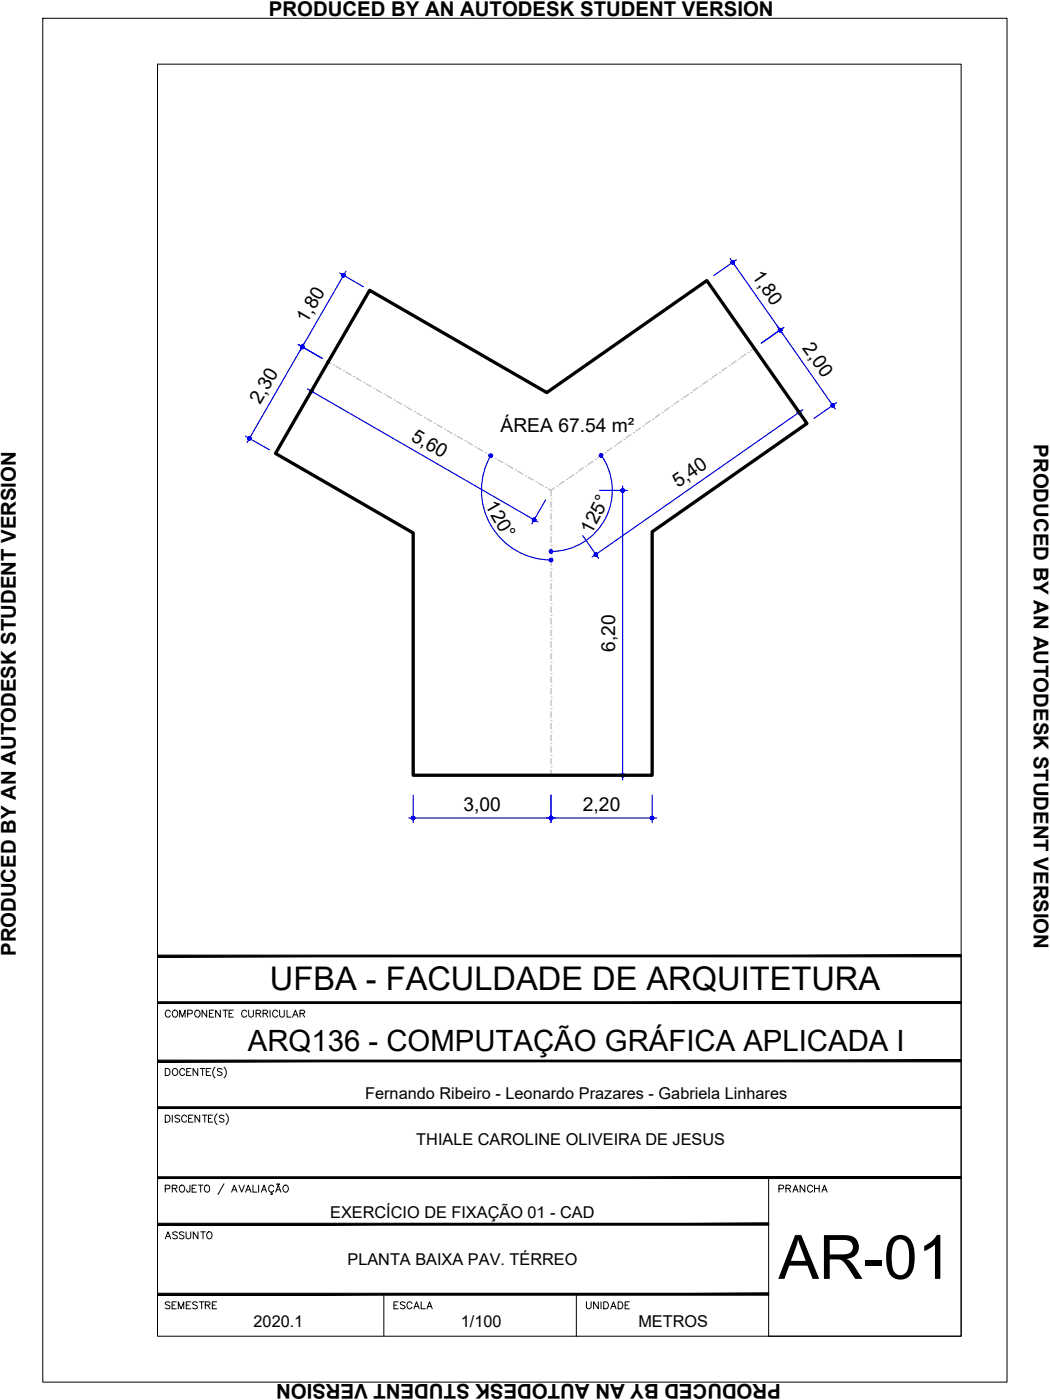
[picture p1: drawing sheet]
<svg xmlns="http://www.w3.org/2000/svg" width="229mm" height="305mm" viewBox="0 0 229 305" stroke-linecap="round" stroke-linejoin="round" font-family="sans-serif">
<!-- layer: ARQ_EIXO CINZA 04 -->
<g fill="none" stroke="#bababa" stroke-width=".25">
<path d="M71.5 78.8l.6 .3M72.6 79.5h.1M73.2 79.8l1.1 .6M158.7 79.6h.1M160.3 78.6l-1 .7M160.8 78.2h.1M162.4 77.1l-1.1 .7M162.9 76.8h.1M164.2 75.8l-.8 .6M74.8 80.7h.1M75.4 81l1.1 .7M77 82h.1"/>
<path d="M77.6 82.3l1.1 .6M79.2 83.3h.1M79.8 83.6l1.1 .6M81.4 84.5h.1M82 84.8l1.1 .7M83.6 85.8h.1M84.2 86.1l1.1 .6M85.8 87.1h.1M86.4 87.4l1.1 .6M88 88.3h.1M88.6 88.6l1.1 .7M90.2 89.6h.1"/>
<path d="M90.8 89.9l1.1 .7M92.4 90.9h.1M93 91.2l1.1 .6M94.6 92.2h.1M95.2 92.5l1.1 .6M96.8 93.4h.1M97.4 93.7l1.1 .7M99 94.7h.1M99.6 95l1.1 .6M101.2 96h.1M101.8 96.3l1.1 .6M103.4 97.2h.1"/>
<path d="M104 97.5l1.1 .7M105.6 98.5h.1M106.2 98.8l1.1 .6M107.8 99.8h.1M131.1 98.9l-1 .8M131.7 98.6h.1M133.2 97.5l-1 .7M133.8 97.1h.1M135.3 96l-1 .8M135.8 95.7h.1M137.4 94.6l-1 .7M137.9 94.2h.1"/>
<path d="M139.5 93.1l-1.1 .8M140 92.8h.1M141.6 91.7l-1.1 .7M142.1 91.3h.1M143.6 90.2l-1 .7M144.1 89.8h.1M145.7 88.7l-1 .8M146.3 88.4h.1M147.8 87.3l-1 .7M148.3 86.9h.1M149.9 85.9l-1.1 .7M150.4 85.5h.1"/>
<path d="M152 84.4l-1.1 .7M152.5 84h.1M154.1 82.9l-1.1 .8M154.6 82.6h.1M156.1 81.4l-1 .8M156.6 81.1h.1M158.2 80l-1 .7M108.4 100.1l1.1 .6M110 101h.1M110.6 101.3l1.1 .7M112.2 102.3h.1M112.8 102.6l1.1 .7"/>
<path d="M114.4 103.6h.1M115 103.9l1.1 .6M116.6 104.9h.1M117.2 105.2l1.1 .6M118.8 106.1h.1M119.4 106.4l.6 .4M120 118.7h.1M120 116.2h.1M120 113.7h.1M120 111.1h.1M120 108.6h.1M120 109.2v1.3"/>
<path d="M120 111.8v1.2M120 114.3v1.3M120 116.8v1.3M120 119.4v1.3M120.7 106.2l-.7 .6v1.2M121.3 105.9h.1M122.9 104.8l-1.1 .7M123.4 104.4h.1M124.9 103.3l-1 .8M125.4 103h.1M127 101.9l-1.1 .7M127.5 101.5h.1"/>
<path d="M129.1 100.4l-1 .7M129.6 100h.1M120 139.1h.1M120 136.5h.1M120 134h.1M120 131.4h.1M120 128.9h.1M120 126.4h.1M120 123.8h.1M120 121.3h.1M120 121.9v1.3M120 124.5v1.2"/>
<path d="M120 127v1.3M120 129.5v1.3M120 132.1v1.3M120 134.6v1.3M120 137.2v1.2M120 139.7v1.3M120 159.4h.1M120 156.8h.1M120 154.3h.1M120 151.8h.1M120 149.2h.1M120 146.7h.1"/>
<path d="M120 144.1h.1M120 141.6h.1M120 142.2v1.3M120 144.8v1.3M120 147.3v1.3M120 149.9v1.2M120 152.4v1.3M120 154.9v1.3M120 157.5v1.3M120 167h.1M120 164.5h.1M120 161.9h.1"/>
<path d="M120 160v1.3M120 162.6v1.2M120 165.1v1.3M120 167.6v1.2"/>
</g>
<!-- layer: COTA AZUL -->
<g fill="none" stroke="#00f" stroke-width=".25">
<path d="M74 59.4l5.1 3M75.3 59.1l-10 17.3M159 56.3l22.9 32.8M160.3 56.6l-4.9 3.4M64.9 75l5.2 3M66.3 74.6l-12.5 21.7M170.6 71.3l-4.9 3.4M53.4 95l5.2 2.9M66.9 84.7l50.2 29M70.3 80.9l-3 5.1M106.9 99.2a15.2 15.2 0 0 0 13.1 22.7M130.9 99.1a13.3 13.3 0 0 1-10.9 21"/>
<path d="M171.1 85.6l3.4 5M174.8 89.2l-45.9 32.1M182.1 87.7l-4.9 3.4M118.8 108.8l-3 5.2M126.9 116.6l3.4 4.9M130.6 106.8h6M135.6 105.8v64M89 178.1h54M90 173.1v6M120 173.1v6M130.6 168.8h6M142 173.1v6"/>
</g>
<!-- layer: 0 -->
<g fill="#00f" stroke="#00f" stroke-width=".22">
<path d="M67.4 85v.2h.4zM67.4 85.2h.4l-.4 .1zM67.4 85.3l.2 .2 .2-.3z"/>
<path d="M67.8 85.2l-.2 .3 .2 .1zM67.8 85.2l.2 .3-.2 .1zM67.8 85.2l.2 .3 .1-.2z"/>
<path d="M67.8 85.2l.3 .1 .1-.1zM67.8 85.2l.3-.2 .1 .2zM68 84.8l-.2 .4 .3-.2z"/>
<path d="M67.8 84.8v.4l.2-.4zM67.6 84.8h.2v.4zM67.4 85l.4 .2-.2-.4z"/>
<path d="M116.3 113.2l.3 .2 .1-.2zM116.3 113.2l.3-.2 .1 .2zM116.5 112.9l-.2 .3 .3-.2z"/>
<path d="M116.3 112.8v.4l.2-.3zM116.1 112.9l.2-.1v.4zM116.1 112.9l-.1 .1 .3 .2z"/>
<path d="M116 113l-.1 .2h.4zM115.9 113.2h.4l-.3 .2zM116 113.4l.1 .1 .2-.3z"/>
<path d="M116.3 113.2l-.2 .3h.2zM116.3 113.2l.2 .3h-.2zM116.3 113.2l.2 .3 .1-.1z"/>
<path d="M135.4 106.5l.2 .3v-.4zM135.2 106.6l.2-.1 .2 .3zM135.2 106.6v.2h.4z"/>
<path d="M135.2 106.8v.2l.4-.2zM135.2 107l.4-.2-.2 .3zM135.6 106.8l-.2 .3h.2z"/>
<path d="M135.6 106.8v.3h.2zM135.6 106.8l.3 .2-.1 .1zM135.6 106.8l.3 .2v-.2z"/>
<path d="M135.6 106.8h.3v-.2zM135.8 106.5l.1 .1-.3 .2zM135.6 106.4v.4l.2-.3z"/>
<path d="M135.6 168.8v.4l.2-.1zM135.6 168.8l.3 .2-.1 .1zM135.6 168.8l.3 .2v-.2z"/>
<path d="M135.6 168.8h.3v-.2zM135.8 168.4l.1 .2-.3 .2zM135.6 168.4v.4l.2-.4z"/>
<path d="M135.4 168.4l.2 .4v-.4zM135.2 168.6l.2-.2 .2 .4zM135.2 168.6v.2h.4z"/>
<path d="M135.2 168.8v.2l.4-.2zM135.2 169l.4-.2-.2 .3zM135.6 168.8l-.2 .3 .2 .1z"/>
<path d="M129.4 120.9l.2 .2 .1-.4zM129.7 120.7l.1 .4h-.2zM129.7 120.7l.1 .4 .1-.1z"/>
<path d="M129.7 120.7l.2 .3 .1-.1zM129.7 120.7h.4l-.1 .2zM129.7 120.7h.4l-.1-.2z"/>
<path d="M129.9 120.4l-.2 .3 .3-.2zM129.7 120.4h.2l-.2 .3zM129.5 120.4l.2 .3v-.3z"/>
<path d="M129.5 120.4l-.1 .2 .3 .1zM129.4 120.6l.3 .1h-.3zM129.4 120.7v.2l.3-.2z"/>
<path d="M174.1 89.4l-.2 .3 .4-.2zM173.9 89.4h.2l-.2 .3zM173.7 89.5l.2 .2v-.3z"/>
<path d="M173.7 89.5l-.1 .1 .3 .1zM173.6 89.6l.3 .1-.3 .1zM173.6 89.8l.1 .2 .2-.3z"/>
<path d="M173.7 90l.1 .1 .1-.4zM173.9 89.7l.1 .4h-.2zM173.9 89.7l.1 .4 .2-.1z"/>
<path d="M173.9 89.7l.3 .3 .1-.1zM173.9 89.7h.4v.2zM173.9 89.7h.4v-.2z"/>
<path d="M159.3 56.8l-.1 .2 .3 .1zM159.2 57l.3 .1-.4 .1zM159.1 57.2l.1 .1 .3-.2z"/>
<path d="M159.2 57.3l.1 .1 .2-.3zM159.5 57.1l.1 .4-.3-.1zM159.5 57.1l.1 .4 .1-.1z"/>
<path d="M159.5 57.1l.2 .3 .2-.1zM159.5 57.1h.4v.2zM159.5 57.1h.4l-.1-.2z"/>
<path d="M159.7 56.8l-.2 .3 .3-.2zM159.5 56.7l.2 .1-.2 .3zM159.3 56.8l.2 .3v-.4z"/>
<path d="M169.8 71.9l.3 .3 .1-.2zM169.8 71.9l.4-.1v.2zM169.8 71.9l.4-.1-.1-.1z"/>
<path d="M170 71.5l-.2 .4 .3-.2zM169.8 71.5h.2l-.2 .4zM169.6 71.5l.2 .4v-.4z"/>
<path d="M169.6 71.5l-.1 .2 .3 .2zM169.5 71.7l.3 .2h-.3zM169.5 71.9v.2l.3-.2z"/>
<path d="M169.5 72.1l.2 .1 .1-.3zM169.8 71.9l.1 .3h-.2zM169.8 71.9l.1 .3h.2z"/>
<path d="M169.6 71.5l-.1 .2 .3 .2zM169.5 71.7l.3 .2h-.3zM169.5 71.9v.2l.3-.2z"/>
<path d="M169.5 72.1l.2 .1 .1-.3zM169.8 71.9l.1 .3h-.2zM169.8 71.9l.1 .3h.2z"/>
<path d="M169.8 71.9l.3 .3 .1-.2zM169.8 71.9l.4-.1v.2zM169.8 71.9l.4-.1-.1-.1z"/>
<path d="M170 71.5l-.2 .4 .3-.2zM169.8 71.5h.2l-.2 .4zM169.6 71.5l.2 .4v-.4z"/>
<path d="M181.3 88.3l.2 .3 .2-.2zM181.3 88.3l.4-.1v.2zM181.3 88.3l.4-.1-.1-.2z"/>
<path d="M181.5 87.9l-.2 .4 .3-.3zM181.3 87.9h.2l-.2 .4zM181.1 87.9l.2 .4v-.4z"/>
<path d="M181.1 87.9l-.1 .2 .3 .2zM181 88.1l.3 .2h-.4zM180.9 88.3l.1 .2 .3-.2z"/>
<path d="M181 88.5l.1 .1 .2-.3zM181.3 88.3l.1 .3h-.3zM181.3 88.3l.1 .3h.1z"/>
<path d="M65.8 75.1v.4l.2-.3zM65.6 75.2l.2-.1v.4zM65.6 75.2l-.1 .1 .3 .2z"/>
<path d="M65.5 75.3l-.1 .2h.4zM65.4 75.5h.4l-.3 .2zM65.5 75.7l.1 .2 .2-.4z"/>
<path d="M65.8 75.5l-.2 .4h.2zM65.8 75.5l.2 .4h-.2zM65.8 75.5l.2 .4 .1-.2z"/>
<path d="M65.8 75.5l.3 .2 .1-.2zM65.8 75.5l.3-.2 .1 .2zM66 75.2l-.2 .3 .3-.2z"/>
<path d="M54.3 95.4l-.2 .4h.2zM54.3 95.4l.2 .4h-.2zM54.3 95.4l.2 .4 .1-.2z"/>
<path d="M54.3 95.4l.3 .2 .1-.2zM54.3 95.4l.3-.1 .1 .1zM54.5 95.1l-.2 .3 .3-.1z"/>
<path d="M54.3 95v.4l.2-.3zM54.1 95.1l.2-.1v.4zM54 95.3l.3 .1-.2-.3z"/>
<path d="M54 95.3l-.1 .1h.4zM53.9 95.4h.4l-.3 .2zM54 95.6l.1 .2 .2-.4z"/>
<path d="M65.8 75.5l-.2 .4h.2zM65.8 75.5l.2 .4h-.2zM65.8 75.5l.2 .4 .1-.2z"/>
<path d="M65.8 75.5l.3 .2 .1-.2zM65.8 75.5l.3-.2 .1 .2zM66 75.2l-.2 .3 .3-.2z"/>
<path d="M65.8 75.1v.4l.2-.3zM65.6 75.2l.2-.1v.4zM65.6 75.2l-.1 .1 .3 .2z"/>
<path d="M65.5 75.3l-.1 .2h.4zM65.4 75.5h.4l-.3 .2zM65.5 75.7l.1 .2 .2-.4z"/>
<path d="M74.8 59.6v.3l.2-.3zM74.6 59.6h.2v.3zM74.5 59.7l.3 .2-.2-.3z"/>
<path d="M74.5 59.7l-.1 .2h.4zM74.4 59.9h.4l-.3 .2zM74.5 60.1l.1 .1 .2-.3z"/>
<path d="M74.8 59.9l-.2 .3 .2 .1zM74.8 59.9l.2 .3-.2 .1zM74.8 59.9l.2 .3 .1-.1z"/>
<path d="M74.8 59.9l.3 .2 .1-.2zM74.8 59.9l.3-.2 .1 .2zM75 59.6l-.2 .3 .3-.2z"/>
<path d="M120 178.1h.4l-.1-.2zM120.1 177.8l.2 .1-.3 .2zM120 177.7v.4l.1-.3z"/>
<path d="M119.8 177.8l.2 .3v-.4zM119.8 177.8l.2 .3-.4-.2zM119.6 177.9v.2h.4z"/>
<path d="M119.6 178.1v.2l.4-.2zM119.6 178.3l.4-.2-.2 .3zM120 178.1l-.2 .3 .2 .1z"/>
<path d="M120 178.1v.4l.1-.1zM120 178.1l.3 .2-.2 .1zM120 178.1l.3 .2 .1-.2z"/>
<path d="M89.6 178.1v.2l.4-.2zM89.6 178.3l.4-.2-.2 .3zM90 178.1l-.2 .3 .2 .1z"/>
<path d="M90 178.1v.4l.2-.1zM90 178.1l.3 .2-.1 .1zM90 178.1l.3 .2v-.2z"/>
<path d="M90 178.1h.3v-.2zM90.2 177.8l.1 .1-.3 .2zM90 177.7v.4l.2-.3z"/>
<path d="M89.8 177.8l.2 .3v-.4zM89.6 177.9l.2-.1 .2 .3zM89.6 177.9v.2h.4z"/>
<path d="M142 178.1h.3v-.2zM142.2 177.8l.1 .1-.3 .2zM142 177.7v.4l.2-.3z"/>
<path d="M141.8 177.8l.2 .3v-.4zM141.8 177.8l.2 .3-.4-.2zM141.6 177.9v.2h.4z"/>
<path d="M141.6 178.1v.2l.4-.2zM141.6 178.3l.4-.2-.2 .3zM142 178.1l-.2 .3 .2 .1z"/>
<path d="M142 178.1v.4l.2-.1zM142 178.1l.3 .2-.1 .1zM142 178.1l.3 .2v-.2z"/>
<path d="M119.6 178.1v.2l.4-.2zM119.6 178.3l.4-.2-.2 .3zM120 178.1l-.2 .3 .2 .1z"/>
<path d="M120 178.1v.4l.1-.1zM120 178.1l.3 .2-.2 .1zM120 178.1l.3 .2 .1-.2z"/>
<path d="M120 178.1h.4l-.1-.2zM120.1 177.8l.2 .1-.3 .2zM120 177.7v.4l.1-.3z"/>
<path d="M119.8 177.8l.2 .3v-.4zM119.8 177.8l.2 .3-.4-.2zM119.6 177.9v.2h.4z"/>
<path d="M106.8 98.8v.4l.2-.3zM106.6 98.9l.2-.1v.4zM106.6 98.9l-.1 .1 .3 .2z"/>
<path d="M106.5 99v.2h.3zM106.5 99.2h.3l-.3 .2zM106.5 99.4l.1 .1 .2-.3z"/>
<path d="M106.8 99.2l-.2 .3 .2 .1zM106.8 99.2l.2 .3-.2 .1zM106.8 99.2l.2 .3 .1-.1z"/>
<path d="M106.8 99.2l.3 .2 .1-.2zM106.8 99.2l.3-.2 .1 .2zM107 98.9l-.2 .3 .3-.2z"/>
<path d="M120 121.9h.4l-.1-.1zM120.1 121.6l.2 .2-.3 .1zM120 121.6v.3l.1-.3z"/>
<path d="M119.8 121.6l.2 .3v-.3zM119.8 121.6l.2 .3-.4-.1zM119.6 121.8v.1h.4z"/>
<path d="M119.6 121.9v.2l.4-.2zM119.6 122.1l.4-.2-.2 .4zM120 121.9l-.2 .4h.2z"/>
<path d="M120 121.9v.4h.1zM120 121.9l.3 .2-.2 .2zM120 121.9l.3 .2 .1-.2z"/>
<path d="M119.6 120.1v.2l.4-.2zM119.6 120.3l.4-.2-.2 .3zM120 120.1l-.2 .3 .2 .1z"/>
<path d="M120 120.1v.4l.1-.1zM120 120.1l.3 .2-.2 .1zM120 120.1l.3 .2 .1-.2z"/>
<path d="M120 120.1h.4l-.1-.2zM120.1 119.8l.2 .1-.3 .2zM120 119.7v.4l.1-.3z"/>
<path d="M119.8 119.8l.2 .3v-.4zM119.6 119.9l.2-.1 .2 .3zM119.6 119.9v.2h.4z"/>
<path d="M130.6 98.8l-.1 .2 .4 .1zM130.5 99l.4 .1-.4 .1zM130.5 99.2l.1 .2 .3-.3z"/>
<path d="M130.6 99.4l.1 .1 .2-.4zM130.9 99.1v.4h-.2zM130.9 99.1v.4l.2-.1z"/>
<path d="M130.9 99.1l.2 .3 .1-.1zM130.9 99.1h.3v.2zM130.9 99.1h.3v-.2z"/>
<path d="M131 98.8l-.1 .3 .3-.2zM130.9 98.8h.1l-.1 .3zM130.6 98.8l.3 .3v-.3z"/>
</g>
<path d="M80.5 63.2l38.5 22.3 34.9-24.4 21.8 31.1-33.7 23.6v53h-52v-52.8l-30-17.3z" fill="none" stroke="#000" stroke-width=".72"/>
<!-- layer: MRG_EXTERNA -->
<path d="M9.3 4h209.9v296.9h-209.9z" fill="none" stroke="#000" stroke-width=".22"/>
<!-- layer: MRG_INTERNA -->
<path d="M34.3 14h175v276.9h-175z" fill="none" stroke="#000" stroke-width=".22"/>
<!-- layer: SIMB_01 -->
<g fill="#000" stroke="#000" stroke-width=".22">
<path d="M34.3 218.1v.4l175-.4zM34.3 218.5l175-.4v.4z"/>
<path d="M34.3 207.9v.4l175-.4zM34.3 208.3l175-.4v.4z"/>
<path d="M34.3 230.8v.4l175-.4zM34.3 231.2l175-.4v.4z"/>
<path d="M34.3 256.2v.4l175-.4zM34.3 256.6l175-.4v.4z"/>
<path d="M34.3 241v.3l175-.3zM34.3 241.3l175-.3v.3z"/>
<path d="M34.3 266.3v.4l133-.4zM34.3 266.7l133-.4v.4z"/>
<path d="M34.3 282h133v-.4zM34.3 281.6h133l-133 .4z"/>
</g>
<g fill="none" stroke="#000" stroke-width=".22">
<path d="M45 219.9v1.5l-1-1.5v1.5M46.5 219.9h-.9v1.5h.9M48 219.9v1.5l-1.1-1.5v1.5M48.6 219.9h1M49.1 219.9v1.5M50.8 219.9h-.9v1.5h.9M54.1 219.9v1.1l.5 .4h.3l.3-.4v-1.1M58.8 219.9v1.5M60.9 219.9v1.1l.4 .4 .5-.2 .1-1.3M62.5 219.9v1.5h.9M209.3 208.1v82.8h-42v-34.5M36 232.6h.5a.82 .82 0 0 1 .5 .8 .82 .82 0 0 1-.5 .7h-.5z"/>
<path d="M37.1 220.3a.56 .56 0 0 0-.7-.4 .56 .56 0 0 0-.4 .6 .63 .63 0 0 0 .2 .8 .63 .63 0 0 0 .9-.2M37.7 220.1a.72 .72 0 0 1 1 .2 .72 .72 0 0 1-.3 1.1 .72 .72 0 0 1-.9-.4 .72 .72 0 0 1 .2-.9zM37.7 232.8a.72 .72 0 0 1 1 .2 .72 .72 0 0 1-.3 1.1 .72 .72 0 0 1-.9-.4 .72 .72 0 0 1 .2-.9zM39.1 221.4v-1.5l.6 1.5 .6-1.5v1.5M40.2 233a.56 .56 0 0 0-.6-.4 .56 .56 0 0 0-.5 .6 .63 .63 0 0 0 .3 .8 .63 .63 0 0 0 .8-.2M40.6 233.3h.6M40.9 220.7l.9-.1v-.5l-.3-.2h-.6v1.5M41.6 232.6h-1v1.5h1M42.7 220a.71 .71 0 0 1 .9 .7 .71 .71 0 0 1-.9 .7l-.3-.5v-.4zM43.1 232.6v1.5l-1.1-1.5v1.5M43.6 232.6h1M44.1 232.6v1.5"/>
<path d="M44.9 233.3h.6M45.6 220.6h.5M45.9 232.6h-1v1.5h1M46.8 232.3a1.57 1.57 0 0 0 0 2.4M48.3 232.8l-.3-.2-.7 .2 .2 .4 .5 .2 .3 .3v.2l-.3 .2-.7-.2M48.8 232.3a1.57 1.57 0 0 1 0 2.4M49.9 220.6h.5M53.7 220.3a.56 .56 0 0 0-.6-.4 .56 .56 0 0 0-.5 .6 .63 .63 0 0 0 .3 .8 .63 .63 0 0 0 .8-.2M55.8 220.6h.8l.2-.4-.4-.3h-.6v1.5M56.3 220.6l.5 .8M57.3 220.6h.8l.2-.4-.4-.3h-.6v1.5M57.8 220.6l.5 .8"/>
<path d="M60.5 220.3a.56 .56 0 0 0-.7-.4 .56 .56 0 0 0-.4 .6 .63 .63 0 0 0 .2 .8 .63 .63 0 0 0 .9-.2M63.7 221.4l.6-1.5 .6 1.5M63.9 220.9h.7M65.3 220.6h.9l.1-.4-.3-.3h-.7v1.5M65.8 220.6l.5 .8M36 242.8h.5a.82 .82 0 0 1 .5 .7 .82 .82 0 0 1-.5 .8h-.5zM36 258.8l.9-.1 .1-.6-1-.1v1.5M37.5 258.7l1-.1v-.5l-1-.1v1.5M37.5 242.8v1.5M38 258.7l.5 .8M39.1 243l-.3-.2-.7 .2 .2 .4 .7 .3 .1 .2v.2l-.3 .2-.7-.2M39.2 258.2a.72 .72 0 0 1 1 .2 .72 .72 0 0 1-.3 1.1 .72 .72 0 0 1-.9-.4 .72 .72 0 0 1 .2-.9z"/>
<path d="M40.6 243.2a.56 .56 0 0 0-.6-.4 .56 .56 0 0 0-.5 .6 .63 .63 0 0 0 .3 .8 .63 .63 0 0 0 .8-.2M41.1 243.5h.6M41.4 258l-.1 1.4-.4 .1-.2-.1-.1-.4M41.8 258.7h.6M42 242.8h-.9v1.5h.9M42.8 258h-1v1.5h1M43.2 258h1M43.5 242.8v1.5l-1-1.5v1.5M43.7 258v1.5M44.1 242.8h1M44.6 242.8v1.5M44.6 258.2a.63 .63 0 0 1 .8-.1 .63 .63 0 0 1 .2 .9 .57 .57 0 0 1-.5 .6 .57 .57 0 0 1-.6-.6z"/>
<path d="M45.4 243.5h.5M46.3 242.8h-.9v1.5h.9M47.2 242.5a1.57 1.57 0 0 0 0 2.3M48.8 243l-.4-.2-.6 .2 .1 .4 .7 .3 .2 .2v.2l-.4 .2-.6-.2M48.8 257.7l-1.3 2.4M49.2 242.5a1.57 1.57 0 0 1 0 2.3M50.4 259.5l.6-1.5 .6 1.5M50.7 259h.7M52 258l.6 1.5 .6-1.5M53.5 259.5l.6-1.5 .6 1.5M53.7 259h.7M55.1 258v1.5h.9"/>
<path d="M56.3 258v1.5M56.9 259.5l.6-1.5 .5 1.5M57.1 259h.7M59.1 259.5v.3l.2 .2h-.4M59.6 258.4a.6 .6 0 0 0-.9-.3 .6 .6 0 0 0-.2 .9 .54 .54 0 0 0 .4 .5 .54 .54 0 0 0 .7-.3M60 259.5l.6-1.5 .6 1.5M60.2 259h.8M60.3 257.8l-.1 .1M60.3 257.8h.2M60.5 257.8l.1 .1M60.6 257.9h.2M60.9 257.7l-.1 .2"/>
<path d="M61.8 258.2a.72 .72 0 0 1 1 .2 .72 .72 0 0 1-.3 1.1 .72 .72 0 0 1-.9-.4 .72 .72 0 0 1 .2-.9zM83.6 281.8v9.1M125.5 281.8v9.1"/>
</g>
<text font-size="13.3" x="169.5" y="278.4">AR-01</text>
<text font-size="7.1" x="58.8" y="215.6">UFBA - FACULDADE DE ARQUITETURA</text>
<text font-size="6.4" x="54" y="228.9">ARQ136 - COMPUTAÇÃO GRÁFICA APLICADA I</text>
<g font-size="4.4">
<text x="58.5" y="3.6">PRODUCED BY AN AUTODESK STUDENT VERSION</text>
<text x="225.1" y="96.7" transform="rotate(90 225.1 96.7)">PRODUCED BY AN AUTODESK STUDENT VERSION</text>
<text x="3.5" y="208.2" transform="rotate(-90 3.5 208.2)">PRODUCED BY AN AUTODESK STUDENT VERSION</text>
<text x="168.3" y="260.7">PRANCHA</text>
<text x="34.9" y="270.9">ASSUNTO</text>
<text x="34.9" y="286.1">SEMESTRE</text>
<text x="84.7" y="286.1">ESCALA</text>
<text x="126.3" y="286.1">UNIDADE</text>
<text x="170" y="301.3" transform="rotate(-180 170 301.3)">PRODUCED BY AN AUTODESK STUDENT VERSION</text>
</g>
<g font-size="4.2">
<text x="163.6" y="60.1" transform="rotate(55 163.6 60.1)">1,80</text>
<text x="66.8" y="70.6" transform="rotate(-60 66.8 70.6)">1,80</text>
<text x="174.6" y="75.8" transform="rotate(55 174.6 75.8)">2,00</text>
<text x="56.6" y="88.2" transform="rotate(-60 56.6 88.2)">2,30</text>
<text x="89.3" y="95.8" transform="rotate(30 89.3 95.8)">5,60</text>
<text x="109" y="94">ÁREA 67.54 m²</text>
<text x="147.6" y="106.3" transform="rotate(-35 147.6 106.3)">5,40</text>
<text x="105.5" y="110" transform="rotate(60 105.5 110)">120°</text>
<text x="128.8" y="116.4" transform="rotate(-63 128.8 116.4)">125°</text>
<text x="133.9" y="141.9" transform="rotate(-90 133.9 141.9)">6,20</text>
<text x="100.9" y="176.5">3,00</text>
<text x="126.9" y="176.5">2,20</text>
</g>
<g font-size="3.5">
<text x="79.5" y="239.3">Fernando Ribeiro - Leonardo Prazares - Gabriela Linhares</text>
<text x="90.6" y="249.3">THIALE CAROLINE OLIVEIRA DE JESUS</text>
<text x="71.9" y="265.2">EXERCÍCIO DE FIXAÇÃO 01 - CAD</text>
<text x="75.6" y="275.4">PLANTA BAIXA PAV. TÉRREO</text>
<text x="55.2" y="289">2020.1</text>
<text x="100.3" y="289">1/100</text>
<text x="139" y="289">METROS</text>
</g>
</svg>
